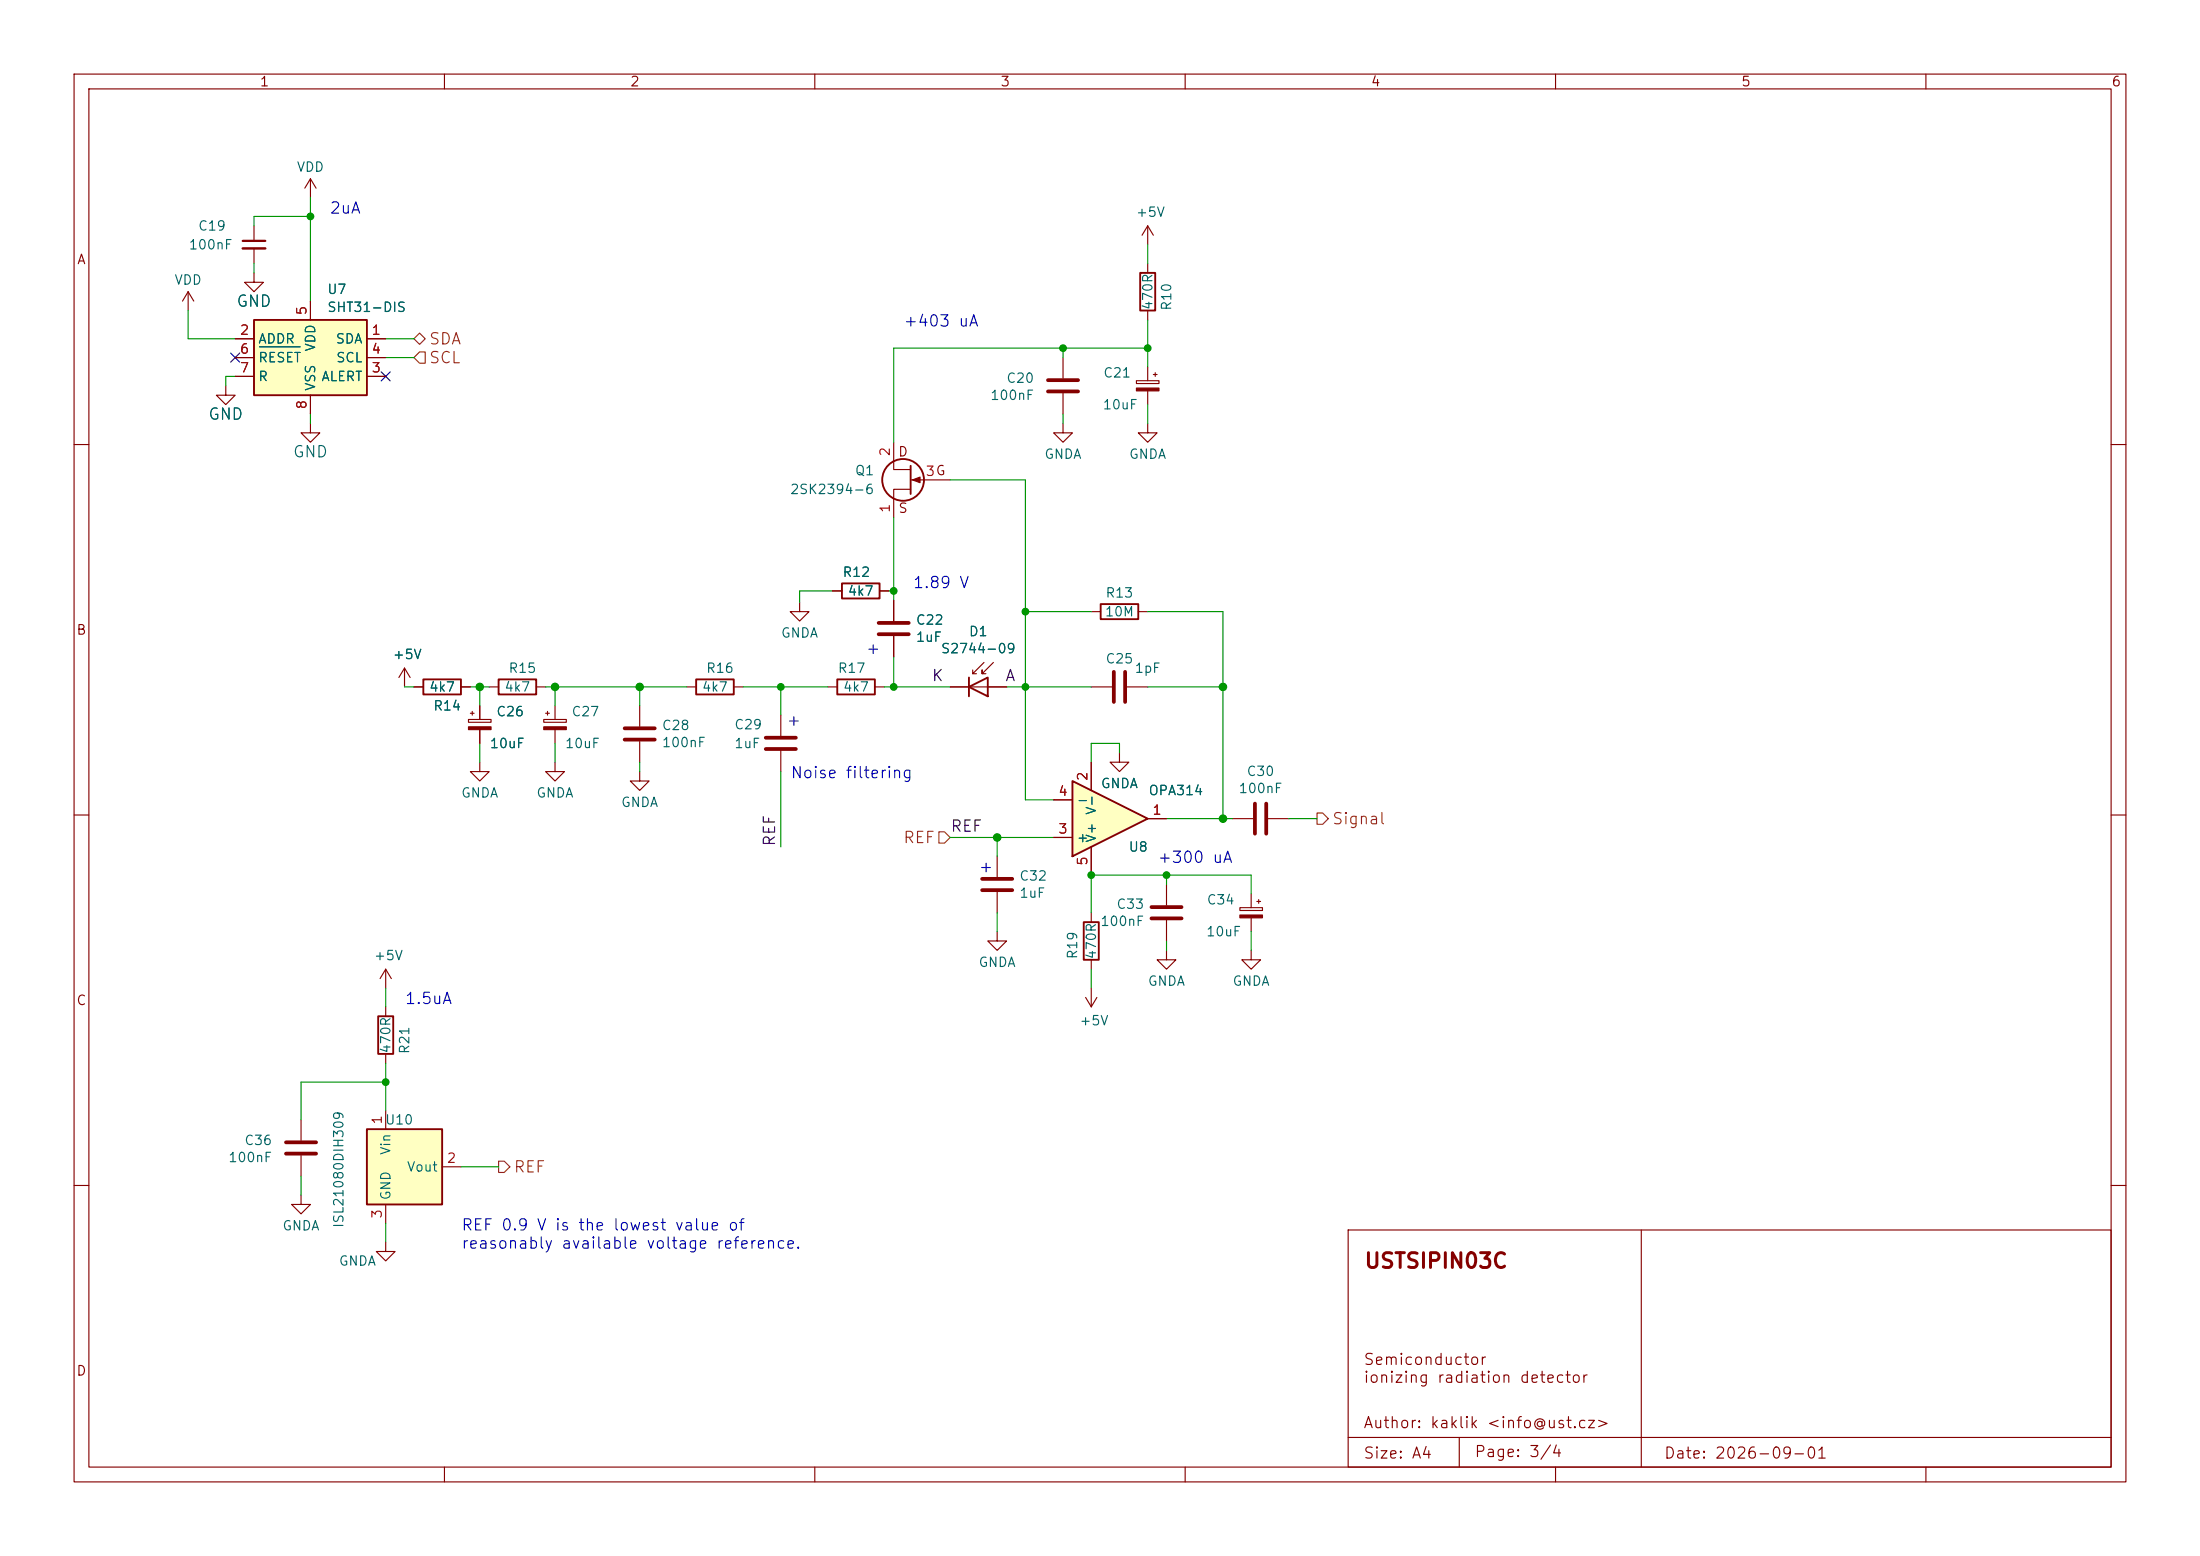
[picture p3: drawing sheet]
<svg xmlns="http://www.w3.org/2000/svg" width="297mm" height="210mm" viewBox="0 0 297 210" stroke-linecap="round" stroke-linejoin="round" font-family="sans-serif">
<g fill="none" stroke="#840000" stroke-width=".15">
<path d="M10 10h277v190h-277zM12 12h273v186h-273zM60 10v2M110 10v2M160 10v2M210 10v2M260 10v2M143.5 48.3v2.8M143.5 53.1v2.8M10 60h2M285 60h2M73.4 97.1h3.1v.4h-3.1z"/>
<path d="M73.7 96.3h.5M73.9 96v.5M74.9 95.3v1.8M74.9 98.5v1.8M86.4 95.3v2.7M92.7 92.7h1.3M99.1 92.7h1.2M10 110h2M64.8 102.9v1.2h1.2l-1.2 1.3-1.3-1.3h1.3M74.9 102.9v1.2h1.3l-1.3 1.3-1.2-1.3h1.2M86.4 104.1v1.3h1.2l-1.2 1.3-1.3-1.3h1.3M86.4 100.1v2.8"/>
<path d="M285 110h2M10 160h2M52.1 167.6v1.3h1.2l-1.2 1.3-1.3-1.3h1.3M182 166h103v32h-103zM221.6 166v32M285 160h2M60 198v2M110 198v2M160 198v2M182 194h103M197 194v4M210 198v2"/>
<path d="M260 198v2"/>
</g>
<path d="M141.5 51.3h4M141.5 52.8h4M84.3 98.3h4.1M84.3 99.8h4.1" fill="none" stroke="#840000" stroke-width=".51"/>
<path d="M73.4 98.1h3.1v.4h-3.1z" fill="#840000" stroke="#840000" stroke-width=".15"/>
<path d="M94 91.7h5.1v2h-5.1z" fill="none" stroke="#840000" stroke-width=".25"/>
<path d="M49.5 152.4h10.2v10.2h-10.2z" fill="#ffffc2"/>
<path d="M57.1 91.7h5.1v2h-5.1zM148.6 81.5h5.1v2.1h-5.1zM51.1 137.2h2v5h-2zM49.5 152.4h10.2v10.2h-10.2z" fill="none" stroke="#840000" stroke-width=".25"/>
<g fill="none" stroke="#840000" stroke-width=".15">
<path d="M41.9 24.1l-.8 1.3M41.9 24.1l.8 1.3M41.9 24.1v2.6M41.9 57.2v1.2h1.3l-1.3 1.3-1.3-1.3h1.3M54.6 90.2l-.8 1.2M54.6 90.2l.8 1.2M54.6 90.2v2.5M55.9 92.7h1.2M62.2 92.7h1.3M63.2 97.1h3.1v.4h-3.1zM63.5 96.3h.5M63.8 96v.5"/>
<path d="M64.8 95.3v1.8M64.8 98.5v1.8M105.4 96.5v2.8M147.3 82.6h1.3M153.7 82.6h1.2M105.4 101.3v2.8M52.1 135.9v1.3M40.6 151.1v2.8M40.6 156v2.8M52.1 142.2v1.3M52.1 149.9v2.5M59.7 157.5h2.5"/>
<path d="M40.6 161.3v1.3h1.3l-1.3 1.2-1.2-1.2h1.2M52.1 162.6v2.5"/>
</g>
<path d="M103.4 99.6h4M103.4 101.1h4M38.6 154.2h4.1M38.6 155.7h4.1" fill="none" stroke="#840000" stroke-width=".51"/>
<path d="M63.2 98.1h3.1v.4h-3.1z" fill="#840000" stroke="#840000" stroke-width=".15"/>
<path d="M34.3 43.2h15.2v10.1h-15.2z" fill="#ffffc2"/>
<path d="M34.3 43.2h15.2v10.1h-15.2z" fill="none" stroke="#840000" stroke-width=".25"/>
<path d="M30.5 52.1v1.2h1.2l-1.2 1.3-1.3-1.3h1.3M31.7 45.7h2.6M31.7 50.8h2.6M31.7 48.3h2.6M41.9 40.6v2.6M41.9 53.3v2.6M49.5 45.7h2.6M49.5 50.8h2.6M49.5 48.3h2.6" fill="none" stroke="#840000" stroke-width=".15"/>
<path d="M35 46.8h5.5" fill="none" stroke="#006464" stroke-width=".15"/>
<path d="M144.8 105.4l10.1 5.1-10.1 5.1z" fill="#ffffc2"/>
<g fill="none" stroke="#840000" stroke-width=".25">
<path d="M153.9 36.8h2.1v5.1h-2.1zM113.7 78.7h5v2.1h-5zM122.9 62.9v3.8M67.3 91.7h5.1v2h-5.1zM113 91.7h5.1v2h-5.1zM130.8 92.7l2.5-1.3v2.6zM130.8 91.4v2.6M144.8 105.4l10.1 5.1-10.1 5.1zM146.3 124.5h2v5h-2z"/>
<circle cx="121.9" cy="64.8" r="2.82"/>
</g>
<g fill="none" stroke="#840000" stroke-width=".15">
<path d="M25.4 39.4l-.8 1.2M25.4 39.4l.8 1.2M25.4 39.4v2.5M34.3 36.8v1.3h1.3l-1.3 1.3-1.3-1.3h1.3M34.3 30.5v2M34.3 33.5v2.1M154.9 30.5v2.5M154.9 35.6v1.2M154.9 30.5l-.7 1.3M154.9 30.5l.8 1.3M31.7 45.7h2.6M31.7 50.8h2.6"/>
<path d="M31.7 48.3h2.6M41.9 40.6v2.6M41.9 53.3v2.6M49.5 45.7h2.6M49.5 50.8h2.6M49.5 48.3h2.6M120.6 59.7v3.7h2.3M143.5 57.2v1.2h1.3l-1.3 1.3-1.3-1.3h1.3M153.4 51.4h3.1v.4h-3.1zM154.9 57.2v1.2h1.3l-1.3 1.3-1.2-1.3h1.2M154.9 41.9v1.3M154.9 49.5v1.9"/>
<path d="M154.9 52.8v1.8M155.7 50.5h.5M156 50.3v.5M112.4 79.8h1.3M118.7 79.8h1.3M122.9 66h-2.3v3.9M122.9 64.8h5.4M55.9 92.7h1.2M62.2 92.7h1.3M64.8 95.3v1.8M64.8 98.5v1.8M66 92.7h1.3"/>
<path d="M72.4 92.7h1.3M107.9 81.3v1.3h1.3l-1.3 1.2-1.2-1.2h1.2M111.8 92.7h1.2M118.1 92.7h1.3M120.6 81v2.8M120.6 85.9v2.7M128.3 92.7h7.6M131.3 90.9h.5M132.8 89.4l-1.5 1.5v-.5M134.1 89.4l-1.5 1.5v-.5v.5h.5M147.3 92.7h2.8M152.1 92.7h2.8"/>
<path d="M134.6 115.6v2.8M142.2 113h2.6M142.2 108h2.6M147.3 102.9v3.8M147.3 114.3v3.8M151.1 101.6v1.3h1.3l-1.3 1.2-1.2-1.2h1.2M154.9 110.5h2.6M157.5 119.4v2.8M166.4 110.5h2.8M171.2 110.5h2.8M52.1 130.8l-.8 1.3M52.1 130.8l.7 1.3"/>
<path d="M52.1 130.8v2.6M134.6 125.7v1.3h1.3l-1.3 1.3-1.3-1.3h1.3M134.6 120.4v2.8M146.6 134.6l.7 1.3M147.3 123.2v1.3M147.3 129.5v1.3M147.3 133.4v2.5M148.1 134.6l-.8 1.3M157.5 128.3v1.2h1.2l-1.2 1.3-1.3-1.3h1.3M157.5 124.2v2.8M167.4 122.5h3v.4h-3zM168.9 128.3v1.2h1.3l-1.3 1.3-1.3-1.3h1.3"/>
<path d="M168.9 120.7v1.8M168.9 123.9v1.8M169.7 121.7h.5M169.9 121.4v.5"/>
</g>
<path d="M118.6 84.1h4.1M118.6 85.6h4.1M150.4 90.7v4M151.9 90.7v4M132.6 118.6h4.1M169.4 108.5v4M170.9 108.5v4M132.6 120.1h4.1M155.4 122.4h4.1M155.4 124h4.1" fill="none" stroke="#840000" stroke-width=".51"/>
<g fill="#840000" stroke="#840000" stroke-width=".15">
<path d="M167.4 123.5h3v.4h-3z"/>
<path d="M123.2 64.8l1-.4v.8z"/>
<path d="M153.4 52.4h3.1v.4h-3.1z"/>
</g>
<path d="M32.8 32.5h3" fill="none" stroke="#840000" stroke-width=".3"/>
<path d="M32.8 33.5h3" fill="none" stroke="#840000" stroke-width=".33"/>
<path d="M55.9 45.7l.7-.7 .8 .7-.8 .8zM55.9 48.3l.7-.8h.8v1.5h-.8zM126.7 112.3h.8l.8 .7-.8 .8h-.8zM177.8 109.7h.8l.7 .8-.7 .8h-.8zM67.3 156.7h.8l.7 .8-.7 .7h-.8z" fill="none" stroke="#725600" stroke-width=".15"/>
<g fill="none" stroke="#009600" stroke-width=".15">
<path d="M34.3 35.6v1.2M41.9 29.2h-7.6v1.3M41.9 26.7v13.9M154.9 33v2.6M25.4 41.9v3.8h6.3M31.7 50.8h-1.2v1.3M41.9 55.9v1.3M52.1 45.7h3.8M52.1 48.3h3.8M143.5 47v1.3M143.5 55.9v1.3M154.9 43.2v6.3"/>
<path d="M154.9 54.6v2.6M154.9 47h-34.3v12.7M112.4 79.8h-4.5v1.5M120 79.8h.6M120.6 69.9v11.1M128.3 64.8h10.1v43.2h3.8M54.6 92.7h1.3M63.5 92.7h2.5M64.8 92.7v2.6M73.7 92.7h19M74.9 92.7v2.6M86.4 92.7v2.6"/>
<path d="M100.3 92.7h11.5M105.4 92.7v3.8M119.4 92.7h8.9M120.6 88.6v4.1M135.9 92.7h11.4M138.4 82.6h8.9M154.9 92.7h10.2M154.9 82.6h10.2v27.9M64.8 100.3v2.6M74.9 100.3v2.6M86.4 102.9v1.2M105.4 104.1v10.2"/>
<path d="M128.3 113h13.9M134.6 113v2.6M151.1 101.6v-1.3h-3.8v2.6M157.5 118.1v1.3M157.5 110.5h8.9M174 110.5h3.8M52.1 133.4v2.5M134.6 123.2v2.5M147.3 130.8v2.6M157.5 127v1.3M168.9 120.7v-2.6h-21.6v5.1M168.9 125.7v2.6"/>
<path d="M40.6 158.8v2.5M52.1 143.5v6.4M52.1 146.1h-11.5v5M62.2 157.5h5.1M52.1 165.1v2.5"/>
</g>
<path d="M31.1 47.7l1.3 1.2M32.4 47.7l-1.3 1.2M51.5 50.2l1.2 1.2M52.7 50.2l-1.2 1.2" fill="none" stroke="#000084" stroke-width=".15"/>
<path d="M35 46.8h5.5" fill="none" stroke="#006464" stroke-width=".15"/>
<g fill="#009600" stroke="#009600" stroke-width=".14">
<circle cx="120.6" cy="79.8" r=".46"/>
<circle cx="120.6" cy="92.7" r=".46"/>
<circle cx="138.4" cy="92.7" r=".46"/>
<circle cx="165.1" cy="92.7" r=".51"/>
<circle cx="74.9" cy="92.7" r=".51"/>
<circle cx="86.4" cy="92.7" r=".51"/>
<circle cx="41.9" cy="29.2" r=".46"/>
<circle cx="64.8" cy="92.7" r=".51"/>
<circle cx="134.6" cy="113" r=".51"/>
<circle cx="52.1" cy="146.1" r=".46"/>
<circle cx="138.4" cy="82.6" r=".46"/>
<circle cx="143.5" cy="47" r=".46"/>
<circle cx="105.4" cy="92.7" r=".46"/>
<circle cx="154.9" cy="47" r=".46"/>
<circle cx="165.1" cy="110.5" r=".51"/>
<circle cx="157.5" cy="118.1" r=".46"/>
<circle cx="147.3" cy="118.1" r=".46"/>
</g>
<text font-size="2" fill="#840000" x="184.1" y="171.7">USTSIPIN03C</text>
<g font-size="1.5" fill="#0000c2">
<text x="44.4" y="29.2">2uA</text>
<text x="121.9" y="44.5">+403 uA</text>
<text x="123.1" y="79.8">1.89 V</text>
<text x="116.8" y="88.7">+</text>
<text x="108.2" y="98.4" transform="rotate(-90 108.2 98.4)">+</text>
<text x="106.6" y="105.4">Noise filtering</text>
<text x="132" y="118.1">+</text>
<text x="156.2" y="116.9">+300 uA</text>
<text x="54.6" y="135.9">1.5uA</text>
<text x="62.2" y="166.5">REF 0.9 V is the lowest value of</text>
<text x="62.2" y="168.9">reasonably available voltage reference.</text>
</g>
<g font-size="1.5" fill="#006464">
<text x="31.8" y="41.8">GND</text>
<text x="28" y="57">GND</text>
<text x="39.4" y="62.1">GND</text>
</g>
<g font-size="1.5" fill="#725600">
<text x="57.8" y="46.9">SDA</text>
<text x="57.8" y="49.4">SCL</text>
<text x="179.7" y="111.6">Signal</text>
<text x="121.8" y="114.2">REF</text>
<text x="69.2" y="158.6">REF</text>
</g>
<g font-size="1.5" fill="#0f0f0f">
<text x="125.7" y="92.3">K</text>
<text x="135.6" y="92.3">A</text>
<text x="128.2" y="112.6">REF</text>
<text x="105" y="114.4" transform="rotate(-90 105 114.4)">REF</text>
</g>
<g font-size="1.5" fill="#840000">
<text x="184" y="184.6">Semiconductor</text>
<text x="184" y="187">ionizing radiation detector</text>
<text x="184" y="193.1">Author: kaklik &lt;info@ust.cz&gt;</text>
<text x="184" y="197.2">Size: A4</text>
<text x="199" y="197">Page: 3/4</text>
<text x="224.5" y="197.2">Date: 2026-09-01</text>
</g>
<g font-size="1.3" fill="#840000">
<text x="35" y="12">1</text>
<text x="85" y="12">2</text>
<text x="135" y="12">3</text>
<text x="185" y="12">4</text>
<text x="235" y="12">5</text>
<text x="285" y="12">6</text>
<text x="10.3" y="36">A</text>
<text x="121.2" y="61.9">D</text>
<text x="121.2" y="69.5">S</text>
<text x="10.2" y="86">B</text>
<text x="10.2" y="136">C</text>
<text x="10.2" y="186">D</text>
</g>
<g font-size="1.3" fill="#006464">
<text x="40" y="23.5">VDD</text>
<text x="153.3" y="29.6">+5V</text>
<text x="25.4" y="34">100nF</text>
<text x="26.7" y="31.4">C19</text>
<text x="23.5" y="38.7">VDD</text>
<text x="44.1" y="40">U7</text>
<text x="155.9" y="41.9" transform="rotate(-90 155.9 41.9)">470R</text>
<text x="34.8" y="46.7">ADDR</text>
<text x="42.9" y="47.5" transform="rotate(-90 42.9 47.5)">VDD</text>
<text x="44.1" y="42.4">SHT31-DIS</text>
<text x="45.2" y="46.7">SDA</text>
<text x="158.4" y="42" transform="rotate(-90 158.4 42)">R10</text>
<text x="34.8" y="49.2">RESET</text>
<text x="34.8" y="51.8">R</text>
<text x="42.9" y="52.9" transform="rotate(-90 42.9 52.9)">VSS</text>
<text x="43.3" y="51.8">ALERT</text>
<text x="45.3" y="49.2">SCL</text>
<text x="135.8" y="52">C20</text>
<text x="148.9" y="51.3">C21</text>
<text x="133.6" y="54.3">100nF</text>
<text x="148.8" y="55.6">10uF</text>
<text x="115.3" y="64.5">Q1</text>
<text x="140.9" y="62.2">GNDA</text>
<text x="152.3" y="62.2">GNDA</text>
<text x="106.6" y="67">2SK2394-6</text>
<text x="113.6" y="78.2">R12</text>
<text x="114.4" y="80.7">4k7</text>
<text x="149.1" y="83.5">10M</text>
<text x="149.2" y="81">R13</text>
<text x="52.9" y="89.3">+5V</text>
<text x="105.3" y="86.4">GNDA</text>
<text x="123.6" y="84.6">C22</text>
<text x="123.6" y="86.9">1uF</text>
<text x="126.9" y="88.5">S2744-09</text>
<text x="130.7" y="86.2">D1</text>
<text x="149.2" y="89.9">C25</text>
<text x="57.8" y="93.7">4k7</text>
<text x="68" y="93.7">4k7</text>
<text x="68.6" y="91.1">R15</text>
<text x="94.7" y="93.7">4k7</text>
<text x="95.2" y="91.1">R16</text>
<text x="113" y="91.1">R17</text>
<text x="113.7" y="93.7">4k7</text>
<text x="153.1" y="91.1">1pF</text>
<text x="58.4" y="96.2">R14</text>
<text x="66" y="101.3">10uF</text>
<text x="66.9" y="97">C26</text>
<text x="76.2" y="101.3">10uF</text>
<text x="77.1" y="97">C27</text>
<text x="89.3" y="98.9">C28</text>
<text x="89.3" y="101.2">100nF</text>
<text x="99" y="98.8">C29</text>
<text x="99" y="101.3">1uF</text>
<text x="62.2" y="108">GNDA</text>
<text x="72.3" y="108">GNDA</text>
<text x="148.5" y="106.7">GNDA</text>
<text x="155" y="107.6">OPA314</text>
<text x="167.1" y="107.4">100nF</text>
<text x="168.2" y="105.1">C30</text>
<text x="83.8" y="109.2">GNDA</text>
<text x="145.3" y="114">+</text>
<text x="145.3" y="108.9">-</text>
<text x="148.3" y="113.8" transform="rotate(-90 148.3 113.8)">V+ V-</text>
<text x="137.5" y="119.2">C32</text>
<text x="152.3" y="115.3">U8</text>
<text x="137.5" y="121.5">1uF</text>
<text x="148.5" y="125.3">100nF</text>
<text x="150.6" y="123">C33</text>
<text x="162.8" y="122.4">C34</text>
<text x="50.4" y="129.9">+5V</text>
<text x="132" y="130.8">GNDA</text>
<text x="145.7" y="129.6" transform="rotate(-90 145.7 129.6)">R19</text>
<text x="148.3" y="129.6" transform="rotate(-90 148.3 129.6)">470R</text>
<text x="162.7" y="126.7">10uF</text>
<text x="154.9" y="133.4">GNDA</text>
<text x="166.3" y="133.4">GNDA</text>
<text x="53" y="142.3" transform="rotate(-90 53 142.3)">470R</text>
<text x="55.6" y="142.4" transform="rotate(-90 55.6 142.4)">R21</text>
<text x="145.6" y="138.7">+5V</text>
<text x="32.9" y="154.9">C36</text>
<text x="51.9" y="152.1">U10</text>
<text x="53" y="156" transform="rotate(-90 53 156)">Vin</text>
<text x="30.7" y="157.2">100nF</text>
<text x="54.8" y="158.4">Vout</text>
<text x="38" y="166.4">GNDA</text>
<text x="46.7" y="165.8" transform="rotate(-90 46.7 165.8)">ISL21080DIH309</text>
<text x="53" y="162.1" transform="rotate(-90 53 162.1)">GND</text>
<text x="45.7" y="171.1">GNDA</text>
</g>
<g font-size="1.3" fill="#a90000">
<text x="32.3" y="45.5">2</text>
<text x="41.7" y="42.6" transform="rotate(-90 41.7 42.6)">5</text>
<text x="50.1" y="45.5">1</text>
<text x="32.3" y="48">6</text>
<text x="32.3" y="50.6">7</text>
<text x="50.1" y="50.6">3</text>
<text x="50.1" y="48">4</text>
<text x="41.7" y="55.3" transform="rotate(-90 41.7 55.3)">8</text>
<text x="120.4" y="61.7" transform="rotate(-90 120.4 61.7)">2</text>
<text x="124.9" y="64.6">3G</text>
<text x="120.4" y="69.3" transform="rotate(-90 120.4 69.3)">1</text>
<text x="142.8" y="107.7">4</text>
<text x="147.1" y="105.5" transform="rotate(-90 147.1 105.5)">2</text>
<text x="142.8" y="112.8">3</text>
<text x="155.5" y="110.3">1</text>
<text x="147.1" y="116.9" transform="rotate(-90 147.1 116.9)">5</text>
<text x="51.9" y="151.9" transform="rotate(-90 51.9 151.9)">1</text>
<text x="60.2" y="157.3">2</text>
<text x="51.9" y="164.6" transform="rotate(-90 51.9 164.6)">3</text>
</g>
</svg>
